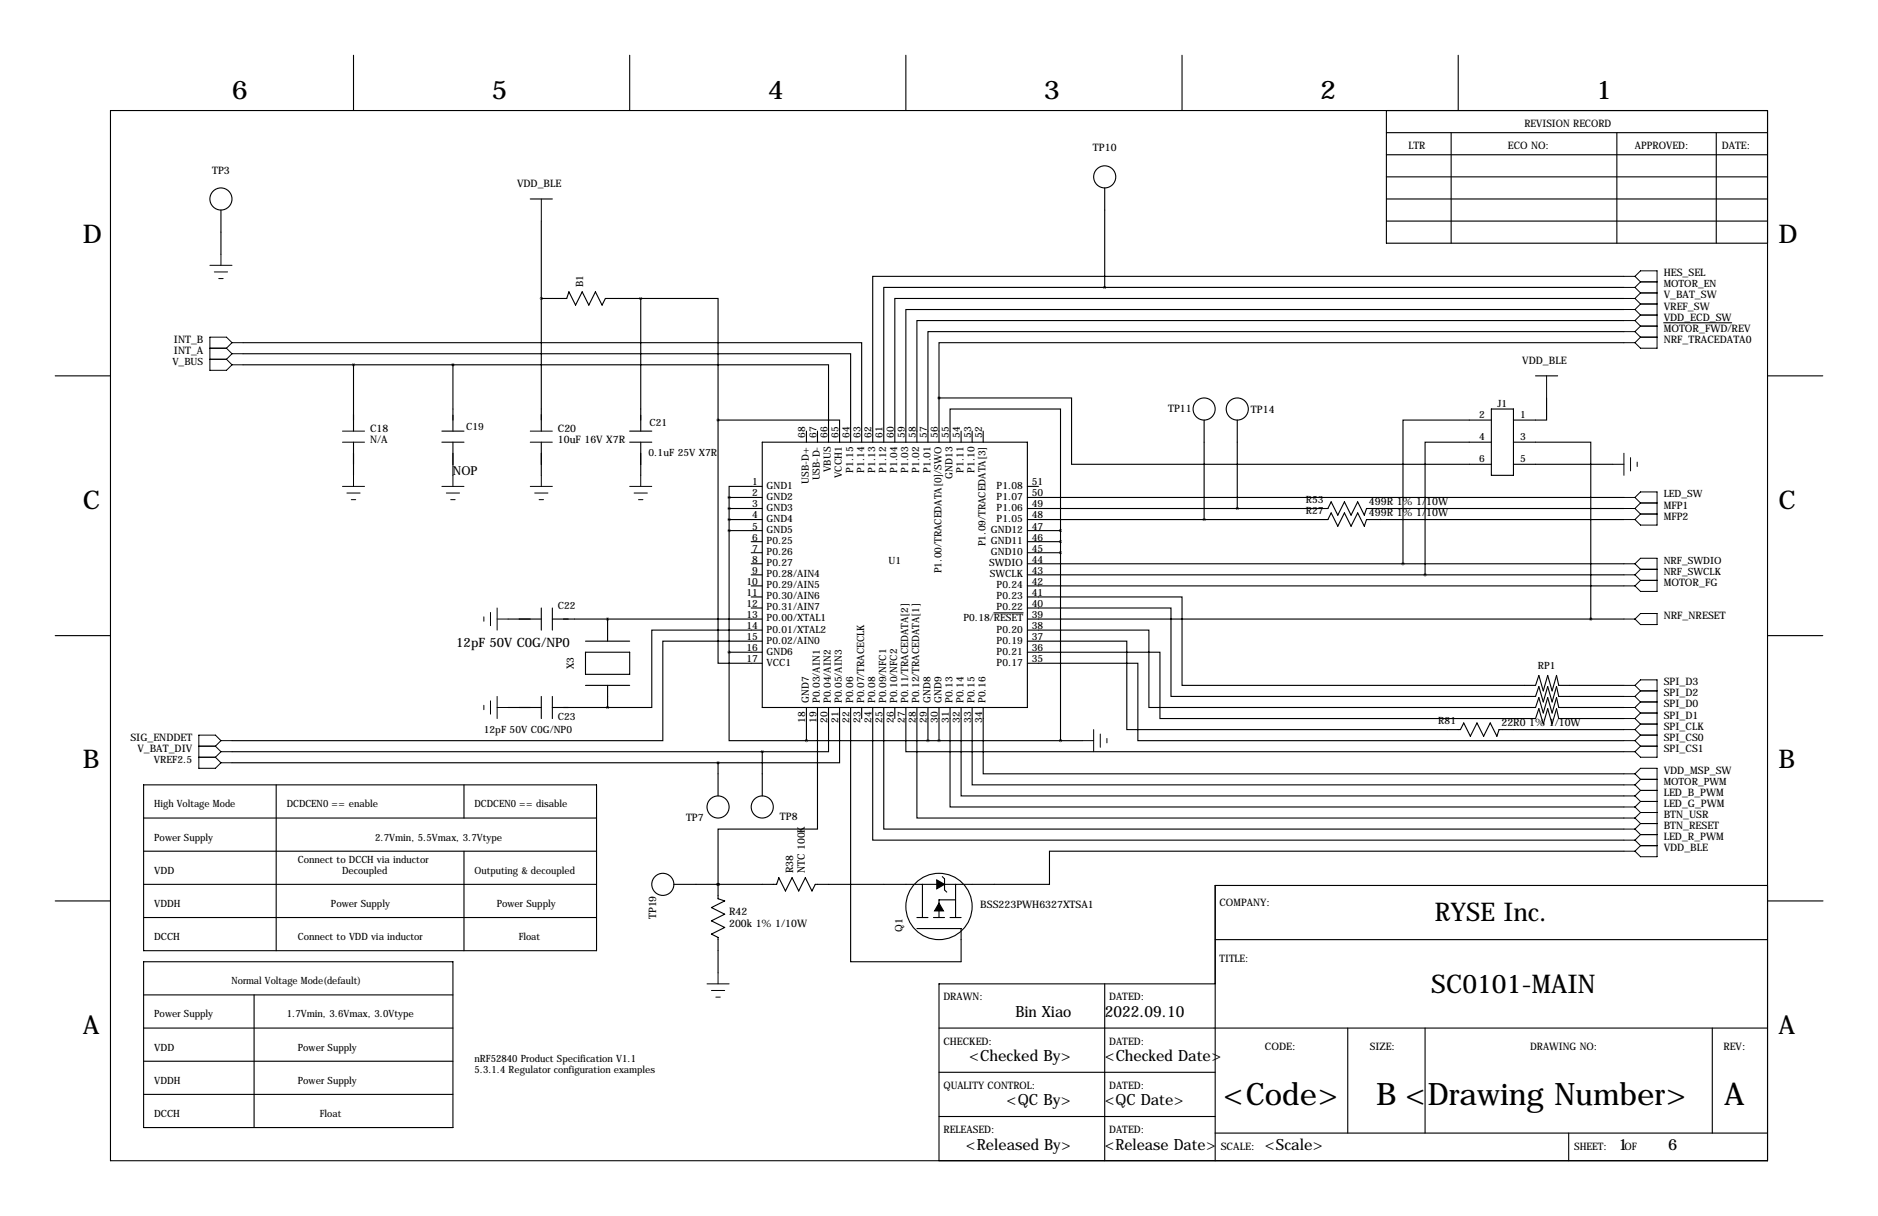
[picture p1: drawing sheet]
<svg xmlns="http://www.w3.org/2000/svg" width="432mm" height="279mm" viewBox="0 0 432 279" stroke-linecap="round" stroke-linejoin="round" font-family="sans-serif">
<g fill="none" stroke="#000" stroke-width=".25">
<path d="M81.3 12.7v12.7M144.8 12.7v12.7M208.3 12.7v12.7M271.8 12.7v12.7M335.3 12.7v12.7M25.4 25.4h381v241.3h-381zM318.8 30.5h87.6M318.8 35.6h87.6M318.8 25.4v30.5h87.6M333.7 30.5v25.4M371.8 30.5v25.4M394.6 30.5v25.4"/>
<path d="M50.8 48.3v10.1M121.9 45.7h5.1M124.5 50.8v48.3M254 43.2v22.8M318.8 45.7h87.6M318.8 50.8h87.6M318.8 40.6h87.6M55.9 78.7h142.2v22.9M124.5 68.6h5.8l.5-1.5 1.5 3 1.6-3 1.5 3 1.5-3 1.5 3 .8-1.5h8.1M147.3 68.6h17.8v27.9M147.3 68.6v30.5M254 66h-50.8v35.6"/>
<path d="M254 66h119.4M373.4 76.2h-160v25.4M373.4 78.7h-157.5v12.7M373.4 73.7h-162.6v27.9M373.4 71.1h-165.1v30.5M373.4 68.6h-167.7v33M373.4 63.5h-172.7v38.1M382.5 74.2h15.6M12.7 86.4h12.7M55.9 81.3h139.7v20.3M55.9 83.8h48.2M81.3 83.8v15.3"/>
<path d="M101.6 99.1h5.1M104.1 83.8h86.4v17.8M104.1 83.8v15.3M144.8 99.1h5.1M165.1 96.5h27.9v5.1M165.1 96.5v55.9h10.2M185.4 99.1v2.5M188 99.1v2.5M215.9 91.4h30.5v15.3h96.5M215.9 91.4v10.2M221 99.1v2.5M223.5 99.1v2.5"/>
<path d="M226.1 99.1v2.5M276.9 96.5v22.9M284.5 96.5v20.3M342.9 96.5h-20.3v33M342.9 94h5.1v15.2h-5.1zM353.1 86.4h5M355.6 91.4v5.1h-7.6M406.4 86.4h12.7M81.3 101.6v7.6M101.6 101.6h5.1M104.1 101.6v7.6M124.5 101.6v7.6"/>
<path d="M144.8 101.6h5.1M147.3 101.6v7.6M167.6 114.3h7.7M167.6 116.8h7.7M167.6 119.4h7.7M167.6 114.3v35.6M175.3 111.8h-7.7v2.5M175.3 101.6h60.9v61h-60.9zM218.4 101.6v-7.6h25.4v27.9M236.2 111.8h2.6M236.2 114.3h137.2M236.2 116.8h69.1l.8-1.5 1.5 3.1 1.5-3.1 1.5 3.1 1.6-3.1 1.5 3.1 .5-1.6h59.2"/>
<path d="M236.2 119.4h69.1l.8-1.5 1.5 3 1.5-3 1.5 3 1.6-3 1.5 3 .5-1.5h59.2M342.9 101.6h-15.2v30.5M348 101.6h17.8v40.6M348 106.7h22.8M124.5 139.7v5.1M127 139.7v5.1M167.6 121.9h7.7M172.7 124.5h2.6M172.7 127h2.6M172.7 129.5h2.6M172.7 132.1h2.6M172.7 134.6h2.6"/>
<path d="M172.7 137.2h2.6M172.7 139.7h2.6M236.2 139.7h33v20.3h83.9l.7-2.3 1 3.6 1.1-3.6 1 3.6 1-3.6 .5 2.3h15M236.2 137.2h35.6v20.3h81.3l.7-2.3 1 3.6 1.1-3.6 1 3.6 1-3.6 .5 2.3h15M236.2 121.9h7.6M236.2 124.5h7.6M236.2 127h7.6M236.2 129.5h137.2M236.2 132.1h137.2M236.2 134.6h137.2M243.8 121.9v48.3M12.7 146h12.7"/>
<path d="M116.8 142.2h7.7M127 142.2h48.3M134.6 149.9h10.2v5h-10.2zM134.6 147.3h10.2M134.6 157.5h10.2M139.7 142.2v5.1M139.7 157.5v5.1M167.6 149.9v20.3h17.8M167.6 149.9h7.7M175.3 144.8h-25.4v17.8h-10.2M175.3 147.3h-22.9v22.9h-99.1M228.5 140.8h6.7"/>
<path d="M236.2 147.3h22.9v20.3h76.7l.7-1.5 1.6 3.1 1.5-3.1 1.5 3.1 1.5-3.1 1.6 3.1 .5-1.6h28.7M236.2 149.9h30.5v15.2h86.4l.7-2.3 1 3.6 1.1-3.6 1 3.6 1-3.6 .5 2.3h15M236.2 152.4h25.4v17.8h111.8M236.2 144.8h28v17.8h88.9l.7-2.3 1 3.5 1.1-3.5 1 3.5 1-3.5 .5 2.3h15M236.2 142.2h137.2M406.4 146h12.7M53.3 175.3h111.8M53.3 172.7h122M116.8 162.6h7.7M124.5 160v5.1M127 162.6h12.7M127 160v5.1"/>
<path d="M165.1 175.3v7.6M175.3 172.7v10.2M185.4 162.6v7.6M185.4 170.2h63.5M188 162.6v27.9h-22.9v12.7M190.5 162.6v10.1h-15.2M193 162.6v12.7h-27.9M195.6 162.6v58.4h25.4v-7.6h-10.2M198.1 162.6v2.5M200.7 162.6v30.4h172.7M203.2 162.6v27.9h170.2M205.7 162.6v2.5"/>
<path d="M208.3 162.6v10.1h165.1M210.8 162.6v25.4h162.6M213.4 162.6v7.6M215.9 162.6v7.6M218.4 162.6v22.8h155M221 162.6v20.3h152.4M223.5 162.6v17.7h149.9M226.1 162.6v15.2h147.3M33 180.3h104.2v38.1h-104.2zM33 188h104.2M33 195.6h104.2M63.5 180.3v38.1"/>
<path d="M106.7 180.3v7.7M106.7 195.6v22.8M373.4 195.6h-132.1v7.6h-53.8l-.8 1.5-1.5-3-1.6 3-1.5-3-1.5 3-1.5-3-.5 1.5h-23.7M12.7 207h12.7M33 203.2h104.2M33 210.8h104.2M165.1 203.2h.1M165.1 203.2v3.3l1.5 .5-3 1.5 3 1.6-3 1.5 3 1.5-3 1.5 1.5 .8v8.1M210.8 210.8h2.6M212.1 203.2v7.6M214.6 210.8h2.6M216.7 201.4l.5 .5v2.6l.5 .5"/>
<path d="M218.4 210.8h2.6M219.7 206.8h-3.8v4M219.7 203.2v7.6M279.4 215.9h127M406.4 203.5h-127v63.2M406.5 207h12.7M33 236.2h71.1M33 221h71.1v38.1h-71.1zM33 228.6h71.1M58.4 228.6v30.5M215.9 236.2h190.5M254 226.1v40.6"/>
<path d="M279.4 226.1h-63.5v40.6M309.9 236.2v24.1M327.7 236.2v24.1M393.7 236.2v24.1M33 243.8h71.1M33 251.5h71.1M215.9 246.4h63.5M215.9 256.5h63.5M279.4 260.3h127M360.7 260.3v6.4"/>
<circle cx="50.8" cy="45.7" r="2.54"/>
<circle cx="254" cy="40.6" r="2.54"/>
<circle cx="276.9" cy="94" r="2.54"/>
<circle cx="284.5" cy="94" r="2.54"/>
<circle cx="165.1" cy="185.4" r="2.54"/>
<circle cx="175.3" cy="185.4" r="2.54"/>
<circle cx="152.4" cy="203.2" r="2.54"/>
<circle cx="215.9" cy="208.3" r="7.6"/>
</g>
<g fill="none" stroke="#000" stroke-width=".23">
<path d="M50.8 58.4v2.6M124.5 45.7v5.1M48.3 61h5M49.3 62.5h3M50.3 64h1M53.3 78.7l-1.2-1.2h-3.8v7.6h3.8l1.2-1.3M53.3 78.7h2.6M53.3 78.7l-1.2 1.3M373.4 78.7h2.5M373.4 76.2h2.5M373.4 66h2.5M373.4 73.7h2.5"/>
<path d="M373.4 71.1h2.5M373.4 68.6h2.5M373.4 63.5h2.5M375.9 63.5l1.3-1.3h3.8v17.8h-3.8l-1.3-1.3M375.9 76.2l1.3 1.3M375.9 66l1.3 1.3M375.9 73.7l1.3 1.2M375.9 71.1l1.3 1.3M375.9 68.6l1.3 1.2M375.9 63.5l1.3 1.3M377.2 77.5h3.8M377.2 77.5l-1.3 1.2"/>
<path d="M377.2 74.9h3.8M377.2 74.9l-1.3 1.3M377.2 67.3h3.8M377.2 64.8h3.8M377.2 64.8l-1.3 1.2M377.2 72.4h3.8M377.2 72.4l-1.3 1.3M377.2 69.8h3.8M377.2 69.8l-1.3 1.3M377.2 67.3l-1.3 1.3M48.3 82.5h3.8M48.3 80h3.8"/>
<path d="M52.1 82.5l1.2 1.3M52.1 80l1.2 1.3M53.3 83.8h2.6M53.3 81.3h2.6M53.3 81.3l-1.2 1.2M78.7 99.1h5.1M121.9 99.1h5.1M355.6 86.4v5M78.7 101.6h5.1M78.7 111.8h5.1M79.8 113.3h3M80.8 114.8h1"/>
<path d="M81.3 109.2v2.6M101.6 111.8h5.1M102.6 113.3h3.1M103.6 114.8h1M104.1 109.2v2.6M121.9 101.6h5.1M121.9 111.8h5.1M122.9 113.3h3.1M124 114.8h1M124.5 109.2v2.6M144.8 111.8h5.1M145.8 113.3h3"/>
<path d="M146.8 114.8h1M147.3 109.2v2.6M370.8 106.7h2.6M373.4 114.3h2.5M373.4 116.8h2.5M373.4 119.4h2.5M373.4 104.1v5.1M374.9 105.2v3M375.9 114.3l1.3-1.3h3.8v7.7h-3.8l-1.3-1.3M375.9 114.3l1.3 1.3M375.9 116.8l1.3 1.3M376.4 106.2v1"/>
<path d="M377.2 115.6h3.8M377.2 118.1h3.8M377.2 115.6l-1.3 1.2M377.2 118.1l-1.3 1.3M114.3 139.7v5.1M373.4 132.1h2.5M373.4 129.5h2.5M373.4 134.6h2.5M375.9 132.1l1.3 1.2M375.9 129.5l1.3-1.2h3.8v7.6h-3.8l-1.3-1.3M375.9 129.5l1.3 1.3M377.2 133.3h3.8"/>
<path d="M377.2 130.8h3.8M377.2 130.8l-1.3 1.3M377.2 133.3l-1.3 1.3M111.3 141.7v1M112.8 140.7v3.1M114.3 142.2h2.5M373.4 142.2h2.5M373.4 157.5h2.5M375.9 157.5l1.3-1.3h3.8v17.8h-3.8l-1.3-1.3M375.9 157.5l1.3 1.3M377.2 141h3.8v2.5h-3.8l-1.3-1.3zM377.2 158.8h3.8"/>
<path d="M377.2 158.8l-1.3 1.2M45.7 174h3.8M45.7 171.4h3.8M49.5 171.4l1.3 1.3M49.5 174l1.3 1.3M50.8 170.2h2.5M50.8 172.7h2.5M50.8 172.7l-1.3 1.3M50.8 170.2l-1.3-1.3h-3.8v7.6h3.8l1.3-1.2M50.8 175.3h2.5M50.8 170.2l-1.3 1.2M111.3 162.1v1"/>
<path d="M112.8 161v3.1M114.3 160v5.1M114.3 162.6h2.5M248.9 170.2h2.6M251.5 167.6v5.1M253 168.7v3M254.5 169.7v1M373.4 170.2h2.5M373.4 162.6h2.5M373.4 172.7h2.5M373.4 177.8h2.5M373.4 165.1h2.5"/>
<path d="M373.4 160h2.5M373.4 167.6h2.5M375.9 177.8l1.3-1.3h3.8v20.3h-3.8l-1.3-1.2M375.9 177.8l1.3 1.3M375.9 165.1l1.3 1.3M375.9 162.6l1.3 1.2M375.9 160l1.3 1.3M375.9 170.2l1.3 1.2M375.9 167.6l1.3 1.3M377.2 179.1h3.8M377.2 179.1l-1.3 1.2M377.2 171.4h3.8"/>
<path d="M377.2 168.9h3.8M377.2 166.4h3.8M377.2 163.8h3.8M377.2 163.8l-1.3 1.3M377.2 161.3h3.8M377.2 161.3l-1.3 1.3M377.2 168.9l-1.3 1.3M377.2 166.4l-1.3 1.2M377.2 171.4l-1.3 1.3M373.4 188h2.5M373.4 180.3h2.5M373.4 190.5h2.5"/>
<path d="M373.4 182.9h2.5M373.4 195.6h2.5M373.4 193h2.5M373.4 185.4h2.5M375.9 188l1.3 1.2M375.9 180.3l1.3 1.3M375.9 190.5l1.3 1.3M375.9 182.9l1.3 1.2M375.9 193l1.3 1.3M375.9 185.4l1.3 1.3M377.2 189.2h3.8M377.2 186.7h3.8"/>
<path d="M377.2 186.7l-1.3 1.3M377.2 181.6h3.8M377.2 191.8h3.8M377.2 189.2l-1.3 1.3M377.2 184.1h3.8M377.2 181.6l-1.3 1.3M377.2 194.3h3.8M377.2 194.3l-1.3 1.3M377.2 191.8l-1.3 1.2M377.2 184.1l-1.3 1.3M162.6 226.1h5M163.6 227.6h3"/>
<path d="M164.6 229.1h1M165.1 223.5v2.6"/>
</g>
<path d="M215.9 207.5l1 1.8h-2zM215.4 202.2l1.8 1-1.8 1z" fill="#000" stroke="#000" stroke-width=".25"/>
<path d="M167.6 114.3a.05 .05 0 0 0 .1 0 .05 .05 0 0 0-.1 0zM167.6 116.8a.05 .05 0 0 0 .1 0 .05 .05 0 0 0-.1 0zM167.6 119.4a.05 .05 0 0 0 .1 0 .05 .05 0 0 0-.1 0zM167.6 121.9a.05 .05 0 0 0 .1 0 .05 .05 0 0 0-.1 0zM167.6 149.9a.05 .05 0 0 0 .1 0 .05 .05 0 0 0-.1 0zM213.3 170.2a.05 .05 0 0 0 .1 0 .05 .05 0 0 0-.1 0zM243.8 127a.05 .05 0 0 0 .1 0 .05 .05 0 0 0-.1 0zM243.8 124.5a.05 .05 0 0 0 .1 0 .05 .05 0 0 0-.1 0zM243.8 121.9a.05 .05 0 0 0 .1 0 .05 .05 0 0 0-.1 0zM243.8 170.2a.05 .05 0 0 0 .1 0 .05 .05 0 0 0-.1 0zM104.1 83.8a.05 .05 0 0 0 .1 0 .05 .05 0 0 0-.1 0zM175.2 172.7a.05 .05 0 0 0 .1 0 .05 .05 0 0 0-.1 0zM124.4 68.6a.05 .05 0 0 0 .1 0 .05 .05 0 0 0-.1 0zM276.8 119.4a.05 .05 0 0 0 .1 0 .05 .05 0 0 0-.1 0zM365.7 142.2a.05 .05 0 0 0 .1 0 .05 .05 0 0 0-.1 0zM327.6 132.1a.05 .05 0 0 0 .1 0 .05 .05 0 0 0-.1 0z" fill="#000" stroke="#000" stroke-width=".63"/>
<g font-size="7.1">
<text x="281.2" y="254">&lt;Code&gt;</text>
<text x="316.4" y="254">B &lt;Drawing Number&gt;</text>
<text x="396.4" y="254">A</text>
</g>
<g font-size="5.9">
<text x="53.3" y="22.9">6</text>
<text x="113" y="22.9">5</text>
<text x="176.5" y="22.9">4</text>
<text x="240" y="22.9">3</text>
<text x="303.5" y="22.9">2</text>
<text x="367" y="22.9">1</text>
<text x="19" y="55.9">D</text>
<text x="408.9" y="55.9">D</text>
<text x="19" y="116.8">C</text>
<text x="408.9" y="116.8">C</text>
<text x="19" y="176.5">B</text>
<text x="408.9" y="176.5">B</text>
<text x="329.9" y="211.6">RYSE Inc.</text>
<text x="329.1" y="228.1">SC0101-MAIN</text>
<text x="19" y="237.5">A</text>
<text x="408.9" y="237.5">A</text>
</g>
<g font-size="3.6">
<text x="233.5" y="233.7">Bin Xiao</text>
<text x="254" y="233.7">2022.09.10</text>
<text x="222.8" y="243.8">&lt;Checked By&gt;</text>
<text x="254" y="243.8">&lt;Checked Date&gt;</text>
<text x="231.4" y="254">&lt;QC By&gt;</text>
<text x="254" y="254">&lt;QC Date&gt;</text>
<text x="222.1" y="264.1">&lt;Released By&gt;</text>
<text x="254" y="264.1">&lt;Release Date&gt;</text>
<text x="290.8" y="264.1">&lt;Scale&gt;</text>
<text x="372.1" y="264.1">1</text>
<text x="383.5" y="264.1">6</text>
</g>
<text font-size="3" x="104.9" y="148.6">12pF 50V C0G/NP0</text>
<text font-size="2.8" x="104.1" y="109.2">NOP</text>
<g font-size="2.4">
<text x="350.5" y="29.2">REVISION RECORD</text>
<text x="251.3" y="34.8">TP10</text>
<text x="323.8" y="34.3">LTR</text>
<text x="346.7" y="34.3">ECO NO:</text>
<text x="375.9" y="34.3">APPROVED:</text>
<text x="395.9" y="34.3">DATE:</text>
<text x="48.8" y="39.9">TP3</text>
<text x="118.9" y="42.9">VDD_BLE</text>
<text x="382.5" y="63.5">HES_SEL</text>
<text x="382.5" y="71.1">VREF_SW</text>
<text x="382.5" y="68.6">V_BAT_SW</text>
<text x="382.5" y="76.2">MOTOR_FWD/REV</text>
<text x="382.5" y="73.7">VDD_ECD_SW</text>
<text x="40" y="81.3">INT_A</text>
<text x="40" y="78.7">INT_B</text>
<text x="350" y="83.6">VDD_BLE</text>
<text x="382.5" y="78.7">NRF_TRACEDATA0</text>
<text x="268.6" y="94.7">TP11</text>
<text x="287.6" y="95">TP14</text>
<text x="85.1" y="99.3">C18</text>
<text x="85.1" y="101.7">N/A</text>
<text x="128.3" y="99.3">C20</text>
<text x="128.3" y="101.7">10uF 16V X7R</text>
<text x="314.8" y="118.5">499R 1% 1/10W</text>
<text x="314.8" y="116">499R 1% 1/10W</text>
<text x="382.5" y="116.8">MFP1</text>
<text x="382.5" y="119.4">MFP2</text>
<text x="382.5" y="134.6">MOTOR_FG</text>
<text x="382.5" y="142.2">NRF_NRESET</text>
<text x="382.5" y="160">SPI_D2</text>
<text x="382.5" y="157.5">SPI_D3</text>
<text x="345.2" y="166.8">22R0 1% 1/10W</text>
<text x="382.5" y="165.1">SPI_D1</text>
<text x="382.5" y="162.6">SPI_D0</text>
<text x="382.5" y="167.6">SPI_CLK</text>
<text x="30" y="170.2">SIG_ENDDET</text>
<text x="31.6" y="172.7">V_BAT_DIV</text>
<text x="382.5" y="170.2">SPI_CS0</text>
<text x="382.5" y="172.7">SPI_CS1</text>
<text x="382.5" y="177.8">VDD_MSP_SW</text>
<text x="382.5" y="182.9">LED_B_PWM</text>
<text x="382.5" y="185.4">LED_G_PWM</text>
<text x="157.7" y="188.6">TP7</text>
<text x="179.3" y="188.4">TP8</text>
<text x="382.5" y="188">BTN_USR</text>
<text x="382.5" y="190.5">BTN_RESET</text>
<text x="382.5" y="195.6">VDD_BLE</text>
<text x="382.5" y="193">LED_R_PWM</text>
<text x="182.4" y="200.7" transform="rotate(-90 182.4 200.7)">R38</text>
<text x="185" y="200.7" transform="rotate(-90 185 200.7)">NTC 100K</text>
<text x="225.4" y="208.5">BSS223PWH6327XTSA1</text>
<text x="280.4" y="208.3">COMPANY:</text>
<text x="150.9" y="211.2" transform="rotate(-90 150.9 211.2)">TP19</text>
<text x="167.6" y="210.3">R42</text>
<text x="167.6" y="213">200k 1% 1/10W</text>
<text x="207.5" y="214" transform="rotate(-90 207.5 214)">Q1</text>
<text x="280.4" y="221">TITLE:</text>
<text x="216.9" y="229.9">DRAWN:</text>
<text x="255" y="229.9">DATED:</text>
<text x="216.9" y="240">CHECKED:</text>
<text x="255" y="240">DATED:</text>
<text x="290.8" y="241.3">CODE:</text>
<text x="315" y="241.3">SIZE:</text>
<text x="351.8" y="241.3">DRAWING NO:</text>
<text x="396.2" y="241.3">REV:</text>
<text x="216.9" y="250.2">QUALITY CONTROL:</text>
<text x="255" y="250.2">DATED:</text>
<text x="216.9" y="260.3">RELEASED:</text>
<text x="255" y="260.3">DATED:</text>
<text x="280.7" y="264.2">SCALE:</text>
<text x="361.9" y="264.2">SHEET:</text>
<text x="373.5" y="264.2">OF</text>
</g>
<g font-size="2.3">
<text x="134.1" y="66" transform="rotate(-90 134.1 66)">B1</text>
<text x="382.5" y="66">MOTOR_EN</text>
<text x="39.6" y="83.8">V_BUS</text>
<text x="344.3" y="93.5">J1</text>
<text x="107.2" y="98.8">C19</text>
<text x="149.4" y="97.8">C21</text>
<text x="185.2" y="100.6" transform="rotate(-90 185.2 100.6)">68</text>
<text x="187.7" y="100.6" transform="rotate(-90 187.7 100.6)">67</text>
<text x="190.2" y="100.6" transform="rotate(-90 190.2 100.6)">66</text>
<text x="192.8" y="100.6" transform="rotate(-90 192.8 100.6)">65</text>
<text x="195.3" y="100.6" transform="rotate(-90 195.3 100.6)">64</text>
<text x="197.9" y="100.6" transform="rotate(-90 197.9 100.6)">63</text>
<text x="200.4" y="100.6" transform="rotate(-90 200.4 100.6)">62</text>
<text x="202.9" y="100.6" transform="rotate(-90 202.9 100.6)">61</text>
<text x="205.5" y="100.6" transform="rotate(-90 205.5 100.6)">60</text>
<text x="208" y="100.6" transform="rotate(-90 208 100.6)">59</text>
<text x="210.6" y="100.6" transform="rotate(-90 210.6 100.6)">58</text>
<text x="213.1" y="100.6" transform="rotate(-90 213.1 100.6)">57</text>
<text x="215.6" y="100.6" transform="rotate(-90 215.6 100.6)">56</text>
<text x="218.2" y="100.6" transform="rotate(-90 218.2 100.6)">55</text>
<text x="220.7" y="100.6" transform="rotate(-90 220.7 100.6)">54</text>
<text x="223.3" y="100.6" transform="rotate(-90 223.3 100.6)">53</text>
<text x="225.8" y="100.6" transform="rotate(-90 225.8 100.6)">52</text>
<text x="340.1" y="96">2</text>
<text x="340.1" y="101.1">4</text>
<text x="349.5" y="96">1</text>
<text x="349.5" y="101.1">3</text>
<text x="149.1" y="104.7">0.1uF 25V X7R</text>
<text x="340.1" y="106.2">6</text>
<text x="349.5" y="106.2">5</text>
<text x="173" y="111.5">1</text>
<text x="176.3" y="112.3">GND1</text>
<text x="186" y="111.2" transform="rotate(-90 186 111.2)">USB-D+</text>
<text x="188.5" y="110.4" transform="rotate(-90 188.5 110.4)">USB-D-</text>
<text x="191.1" y="108.4" transform="rotate(-90 191.1 108.4)">VBUS</text>
<text x="193.6" y="109.8" transform="rotate(-90 193.6 109.8)">VCCH1</text>
<text x="196.1" y="108.7" transform="rotate(-90 196.1 108.7)">P1.15</text>
<text x="198.7" y="108.7" transform="rotate(-90 198.7 108.7)">P1.14</text>
<text x="201.2" y="108.7" transform="rotate(-90 201.2 108.7)">P1.13</text>
<text x="203.8" y="108.7" transform="rotate(-90 203.8 108.7)">P1.12</text>
<text x="206.3" y="108.7" transform="rotate(-90 206.3 108.7)">P1.04</text>
<text x="208.8" y="108.7" transform="rotate(-90 208.8 108.7)">P1.03</text>
<text x="211.4" y="108.7" transform="rotate(-90 211.4 108.7)">P1.02</text>
<text x="213.9" y="108.7" transform="rotate(-90 213.9 108.7)">P1.01</text>
<text x="219" y="110" transform="rotate(-90 219 110)">GND13</text>
<text x="221.5" y="108.7" transform="rotate(-90 221.5 108.7)">P1.11</text>
<text x="224.1" y="108.7" transform="rotate(-90 224.1 108.7)">P1.10</text>
<text x="229.2" y="112.3">P1.08</text>
<text x="237.2" y="111.5">51</text>
<text x="173" y="114">2</text>
<text x="173" y="116.6">3</text>
<text x="173" y="119.1">4</text>
<text x="176.3" y="114.9">GND2</text>
<text x="176.3" y="117.4">GND3</text>
<text x="176.3" y="119.9">GND4</text>
<text x="229.2" y="119.9">P1.05</text>
<text x="229.2" y="117.4">P1.06</text>
<text x="229.2" y="114.9">P1.07</text>
<text x="237.2" y="119.1">48</text>
<text x="237.2" y="116.6">49</text>
<text x="237.2" y="114">50</text>
<text x="300.2" y="118.1">R27</text>
<text x="300.2" y="115.6">R53</text>
<text x="382.5" y="114.3">LED_SW</text>
<text x="173" y="121.7">5</text>
<text x="173" y="124.2">6</text>
<text x="176.3" y="122.5">GND5</text>
<text x="176.3" y="125">P0.25</text>
<text x="226.6" y="125.5" transform="rotate(-90 226.6 125.5)">P1.09/TRACEDATA[3]</text>
<text x="227.8" y="125">GND11</text>
<text x="227.8" y="122.5">GND12</text>
<text x="237.2" y="124.2">46</text>
<text x="237.2" y="121.7">47</text>
<text x="173" y="126.7">7</text>
<text x="173" y="129.3">8</text>
<text x="173" y="131.8">9</text>
<text x="176.3" y="127.6">P0.26</text>
<text x="176.3" y="130.1">P0.27</text>
<text x="204.3" y="129.5">U1</text>
<text x="216.5" y="131.7" transform="rotate(-90 216.5 131.7)">P1.00/TRACEDATA[0]/SWO</text>
<text x="227.4" y="130.1">SWDIO</text>
<text x="227.8" y="127.6">GND10</text>
<text x="237.2" y="131.8">43</text>
<text x="237.2" y="129.3">44</text>
<text x="237.2" y="126.7">45</text>
<text x="382.5" y="129.5">NRF_SWDIO</text>
<text x="171.7" y="134.4">10</text>
<text x="171.7" y="136.9">11</text>
<text x="176.3" y="132.6">P0.28/AIN4</text>
<text x="176.3" y="135.2">P0.29/AIN5</text>
<text x="176.3" y="137.7">P0.30/AIN6</text>
<text x="227.6" y="132.6">SWCLK</text>
<text x="229.2" y="137.7">P0.23</text>
<text x="229.2" y="135.2">P0.24</text>
<text x="237.2" y="136.9">41</text>
<text x="237.2" y="134.4">42</text>
<text x="382.5" y="132.1">NRF_SWCLK</text>
<text x="128.3" y="140">C22</text>
<text x="171.7" y="139.4">12</text>
<text x="171.7" y="142">13</text>
<text x="176.3" y="140.3">P0.31/AIN7</text>
<text x="176.3" y="142.8">P0.00/XTAL1</text>
<text x="221.5" y="142.8">P0.18/RESET</text>
<text x="229.2" y="140.3">P0.22</text>
<text x="237.2" y="142">39</text>
<text x="237.2" y="139.4">40</text>
<text x="171.7" y="144.5">14</text>
<text x="171.7" y="147.1">15</text>
<text x="171.7" y="149.6">16</text>
<text x="176.3" y="145.3">P0.01/XTAL2</text>
<text x="176.3" y="147.9">P0.02/AIN0</text>
<text x="229.2" y="147.9">P0.19</text>
<text x="229.2" y="145.3">P0.20</text>
<text x="237.2" y="149.6">36</text>
<text x="237.2" y="147.1">37</text>
<text x="237.2" y="144.5">38</text>
<text x="131.9" y="153.8" transform="rotate(-90 131.9 153.8)">X3</text>
<text x="171.7" y="152.1">17</text>
<text x="176.3" y="150.4">GND6</text>
<text x="176.3" y="153">VCC1</text>
<text x="229.2" y="153">P0.17</text>
<text x="229.2" y="150.4">P0.21</text>
<text x="237.2" y="152.1">35</text>
<text x="353.6" y="153.7">RP1</text>
<text x="186" y="161.5" transform="rotate(-90 186 161.5)">GND7</text>
<text x="188.5" y="161.5" transform="rotate(-90 188.5 161.5)">P0.03/AIN1</text>
<text x="191.1" y="161.5" transform="rotate(-90 191.1 161.5)">P0.04/AIN2</text>
<text x="193.6" y="161.5" transform="rotate(-90 193.6 161.5)">P0.05/AIN3</text>
<text x="196.1" y="161.5" transform="rotate(-90 196.1 161.5)">P0.06</text>
<text x="198.7" y="161.5" transform="rotate(-90 198.7 161.5)">P0.07/TRACECLK</text>
<text x="201.2" y="161.5" transform="rotate(-90 201.2 161.5)">P0.08</text>
<text x="203.8" y="161.5" transform="rotate(-90 203.8 161.5)">P0.09/NFC1</text>
<text x="206.3" y="161.5" transform="rotate(-90 206.3 161.5)">P0.10/NFC2</text>
<text x="208.8" y="161.5" transform="rotate(-90 208.8 161.5)">P0.11/TRACEDATA[2]</text>
<text x="211.4" y="161.5" transform="rotate(-90 211.4 161.5)">P0.12/TRACEDATA[1]</text>
<text x="213.9" y="161.5" transform="rotate(-90 213.9 161.5)">GND8</text>
<text x="216.5" y="161.5" transform="rotate(-90 216.5 161.5)">GND9</text>
<text x="219" y="161.5" transform="rotate(-90 219 161.5)">P0.13</text>
<text x="221.5" y="161.5" transform="rotate(-90 221.5 161.5)">P0.14</text>
<text x="224.1" y="161.5" transform="rotate(-90 224.1 161.5)">P0.15</text>
<text x="226.6" y="161.5" transform="rotate(-90 226.6 161.5)">P0.16</text>
<text x="128.3" y="165.4">C23</text>
<text x="185.2" y="166.2" transform="rotate(-90 185.2 166.2)">18</text>
<text x="187.7" y="166.2" transform="rotate(-90 187.7 166.2)">19</text>
<text x="190.2" y="166.2" transform="rotate(-90 190.2 166.2)">20</text>
<text x="192.8" y="166.2" transform="rotate(-90 192.8 166.2)">21</text>
<text x="195.3" y="166.2" transform="rotate(-90 195.3 166.2)">22</text>
<text x="197.9" y="166.2" transform="rotate(-90 197.9 166.2)">23</text>
<text x="200.4" y="166.2" transform="rotate(-90 200.4 166.2)">24</text>
<text x="202.9" y="166.2" transform="rotate(-90 202.9 166.2)">25</text>
<text x="205.5" y="166.2" transform="rotate(-90 205.5 166.2)">26</text>
<text x="208" y="166.2" transform="rotate(-90 208 166.2)">27</text>
<text x="210.6" y="166.2" transform="rotate(-90 210.6 166.2)">28</text>
<text x="213.1" y="166.2" transform="rotate(-90 213.1 166.2)">29</text>
<text x="215.6" y="166.2" transform="rotate(-90 215.6 166.2)">30</text>
<text x="218.2" y="166.2" transform="rotate(-90 218.2 166.2)">31</text>
<text x="220.7" y="166.2" transform="rotate(-90 220.7 166.2)">32</text>
<text x="223.3" y="166.2" transform="rotate(-90 223.3 166.2)">33</text>
<text x="225.8" y="166.2" transform="rotate(-90 225.8 166.2)">34</text>
<text x="330.7" y="166.4">R81</text>
<text x="111.3" y="168.4">12pF 50V C0G/NP0</text>
<text x="35.4" y="175.3">VREF2.5</text>
<text x="35.5" y="185.5">High Voltage Mode</text>
<text x="65.9" y="185.5">DCDCEN0 == enable</text>
<text x="109.1" y="185.5">DCDCEN0 == disable</text>
<text x="382.5" y="180.3">MOTOR_PWM</text>
<text x="35.5" y="193.1">Power Supply</text>
<text x="86.3" y="193.1">2.7Vmin, 5.5Vmax, 3.7Vtype</text>
<text x="35.5" y="200.8">VDD</text>
<text x="68.5" y="198.2">Connect to DCCH via inductor</text>
<text x="78.6" y="200.8">Decoupled</text>
<text x="109.1" y="200.8">Outputing &amp; decoupled</text>
<text x="35.5" y="208.4">VDDH</text>
<text x="76.1" y="208.4">Power Supply</text>
<text x="114.2" y="208.4">Power Supply</text>
<text x="35.5" y="216">DCCH</text>
<text x="68.5" y="216">Connect to VDD via inductor</text>
<text x="119.3" y="216">Float</text>
<text x="53.2" y="226.2">Normal Voltage Mode(default)</text>
<text x="35.5" y="233.8">Power Supply</text>
<text x="65.9" y="233.8">1.7Vmin, 3.6Vmax, 3.0Vtype</text>
<text x="35.5" y="241.4">VDD</text>
<text x="68.5" y="241.4">Power Supply</text>
<text x="109.1" y="243.9">nRF52840 Product Specification V1.1</text>
<text x="35.5" y="249">VDDH</text>
<text x="68.5" y="249">Power Supply</text>
<text x="109.1" y="246.5">5.3.1.4 Regulator configuration examples</text>
<text x="35.5" y="256.6">DCCH</text>
<text x="73.6" y="256.6">Float</text>
</g>
</svg>
